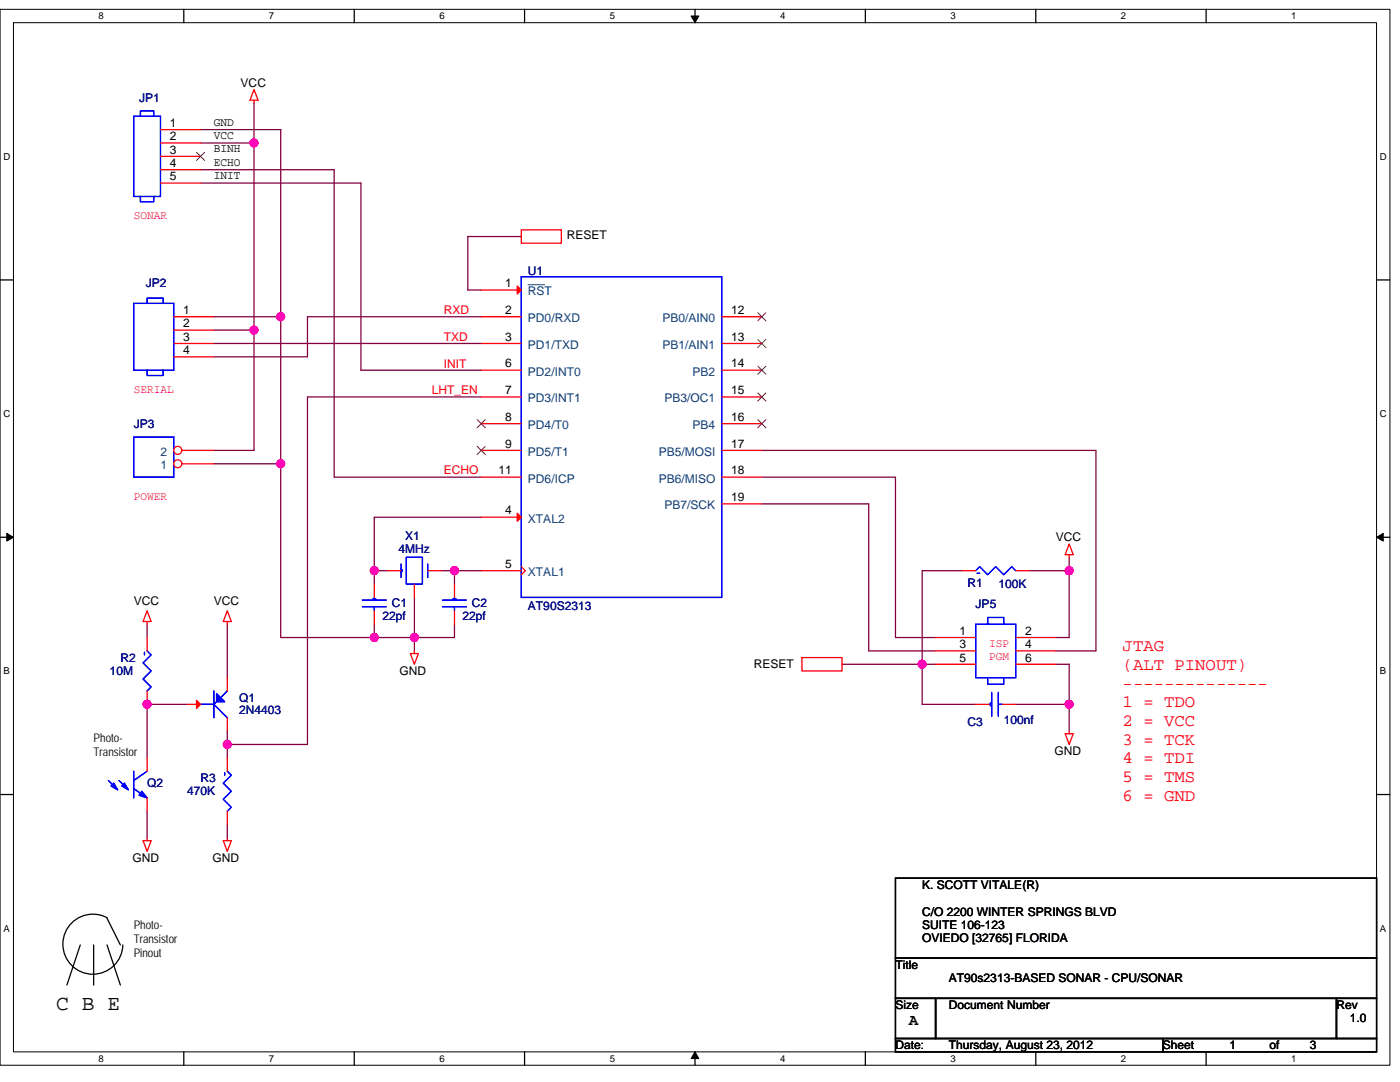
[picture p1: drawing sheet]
<svg xmlns="http://www.w3.org/2000/svg" width="279mm" height="216mm" viewBox="0 0 279 216" stroke-linecap="round" stroke-linejoin="round" font-family="sans-serif">
<path d="M0 1.9h277.4v210.7h-277.4zM2.7 4.5h272v205.4h-272z" fill="none" stroke="#000" stroke-width=".2"/>
<g fill="#fff">
<path d="M19.7 2.1h1.1v2.2h-1.1z"/>
<path d="M19.7 210.2h1.1v2.1h-1.1z"/>
</g>
<path d="M36.7 1.9v2.6M36.7 209.9v2.7" fill="none" stroke="#000" stroke-width=".25"/>
<g fill="#fff">
<path d="M53.7 2.1h1.1v2.2h-1.1z"/>
<path d="M53.7 210.2h1.1v2.1h-1.1z"/>
</g>
<path d="M70.7 1.9v2.6M70.7 209.9v2.7" fill="none" stroke="#000" stroke-width=".25"/>
<g fill="#fff">
<path d="M87.7 2.1h1.1v2.2h-1.1z"/>
<path d="M87.7 210.2h1.1v2.1h-1.1z"/>
</g>
<path d="M104.7 1.9v2.6M104.7 209.9v2.7" fill="none" stroke="#000" stroke-width=".25"/>
<g fill="#fff">
<path d="M121.7 2.1h1.1v2.2h-1.1z"/>
<path d="M121.7 210.2h1.1v2.1h-1.1z"/>
</g>
<path d="M138.7 1.9v2.6M138.7 209.9v2.7" fill="none" stroke="#000" stroke-width=".25"/>
<path d="M137.9 3.2h1.6l-.8 1.3zM138.7 209.9l.8 1.3h-1.6z" fill="#000" stroke="#000" stroke-width=".2"/>
<g fill="#fff">
<path d="M155.7 2.1h1.1v2.2h-1.1z"/>
<path d="M155.7 210.2h1.1v2.1h-1.1z"/>
</g>
<path d="M172.7 1.9v2.6M172.7 209.9v2.7" fill="none" stroke="#000" stroke-width=".25"/>
<g fill="#fff">
<path d="M189.7 2.1h1.1v2.2h-1.1z"/>
<path d="M189.7 210.2h1.1v2.1h-1.1z"/>
</g>
<path d="M206.7 1.9v2.6M206.7 209.9v2.7" fill="none" stroke="#000" stroke-width=".25"/>
<g fill="#fff">
<path d="M223.7 2.1h1.1v2.2h-1.1z"/>
<path d="M223.7 210.2h1.1v2.1h-1.1z"/>
</g>
<path d="M240.7 1.9v2.6M240.7 209.9v2.7" fill="none" stroke="#000" stroke-width=".25"/>
<g fill="#fff">
<path d="M257.7 2.1h1.1v2.2h-1.1z"/>
<path d="M257.7 210.2h1.1v2.1h-1.1z"/>
<path d="M.7 30.2h1.4v2.1h-1.4z"/>
<path d="M275.4 30.2h1.4v2.1h-1.4z"/>
<path d="M.7 81.5h1.4v2.2h-1.4z"/>
<path d="M275.4 81.5h1.4v2.2h-1.4z"/>
</g>
<path d="M0 55.9h2.7M274.7 55.9h2.7" fill="none" stroke="#000" stroke-width=".25"/>
<g fill="#fff">
<path d="M.7 132.9h1.3v2.1h-1.3z"/>
<path d="M275.4 132.9h1.3v2.1h-1.3z"/>
</g>
<path d="M0 107.2h2.7M274.7 107.2h2.7" fill="none" stroke="#000" stroke-width=".25"/>
<path d="M1.4 106.4l1.3 .8-1.3 .8zM274.7 107.2l1.4-.8v1.6z" fill="#000" stroke="#000" stroke-width=".2"/>
<g fill="#fff">
<path d="M.7 184.2h1.3v2.1h-1.3z"/>
<path d="M275.4 184.2h1.3v2.1h-1.3z"/>
</g>
<g fill="none" stroke="#000" stroke-width=".25">
<path d="M0 158.5h2.7M274.7 158.5h2.7M178.7 175.2h96v16h-96zM16 188.6l-2.6 8M18.7 188.6v8M21.4 183.2l2.6 5.4M21.4 188.6l2.6 8M21.4 183.1a6 6 0 0 0-8.5 3.3 6 6 0 0 0 4.5 7.9 6 6 0 0 0 7.1-5.7M178.7 191.2h96v8h-96zM178.7 199.2h8v8h-8zM186.7 199.2h80v8h-80zM266.7 199.2h8v8h-8z"/>
<path d="M178.7 207.2h53.4v2.7h-53.4zM232.1 207.2h42.6v2.7h-42.6z"/>
</g>
<g fill="none" stroke="#800040" stroke-width=".25">
<path d="M40 28.5h10.7M40 36.5h32v37.4h24M40 33.9h26.7v61.3h29.3M40 25.9h16v37.3M50.7 20.5v8M50.7 28.5v37.4M104 47.2h-10.6v10.7h2.6M42.7 63.2h13.3M42.7 65.9h8M42.7 68.5h53.3M50.7 65.9v24h-8M56 63.2v29.3"/>
<path d="M96 79.2h-34.6v69.3h-16v-2.6M96 63.2h-34.6v8h-18.7M42.7 92.5h13.3M56 92.5v34.7h18.7M152 89.9h66.7v40h-8M152 95.2h26.7v32h8M74.7 113.9v2.6M74.7 113.9h2.7M82.7 119.2v8M88 113.9h2.7M90.7 113.9h5.3M90.7 113.9v2.6"/>
<path d="M96 103.2h-21.3v10.7M152 100.5h21.4v29.4h13.3M192 113.9h-8v18.6M205.4 113.9h8M213.4 113.9v13.3h-2.7M213.4 111.2v2.7M29.4 124.5v2.7M45.4 124.5v10.7M74.7 127.2h8M74.7 124.5v2.7M82.7 127.2v2.7M90.7 124.5v2.7h-8"/>
<path d="M168 132.5h16M184 132.5v8h10.7M184 132.5h2.7M210.7 132.5h2.7v8M37.4 140.5h-8v10.7M45.4 148.5v2.7M202.7 140.5h10.7M213.4 140.5v5.4M29.4 161.9v5.3M45.4 164.5v2.7"/>
</g>
<g fill="#f0f" stroke="#f0f" stroke-width=".25">
<circle cx="90.7" cy="113.9" r=".8"/>
<circle cx="82.7" cy="127.2" r=".8"/>
<circle cx="74.7" cy="127.2" r=".8"/>
<circle cx="74.7" cy="113.9" r=".8"/>
<circle cx="56" cy="92.5" r=".8"/>
<circle cx="50.7" cy="65.9" r=".8"/>
<circle cx="213.4" cy="113.9" r=".8"/>
<circle cx="184" cy="132.5" r=".8"/>
<circle cx="56" cy="63.2" r=".8"/>
<circle cx="50.7" cy="28.5" r=".8"/>
<circle cx="213.4" cy="140.5" r=".8"/>
<circle cx="45.3" cy="148.5" r=".8"/>
<circle cx="29.3" cy="140.5" r=".8"/>
</g>
<g fill="none" stroke="#f00" stroke-width=".25">
<path d="M50.7 17.9l.8 2.1h-1.6zM50.7 20v.5M96 57.9h8M104 45.9h8v2.6h-8zM34.7 63.2h8M34.7 65.9h8M34.7 68.5h8M34.7 71.2h8M96 63.2h8M96 68.5h8M96 73.9h8M96 79.2h8"/>
<path d="M144 63.2h8M144 68.5h8M144 73.9h8M144 79.2h8M96 84.5h8M96 89.9h8M96 95.2h8M144 84.5h8M144 89.9h8M144 95.2h8M77.4 113.9h2.6M82.7 116.5v2.7"/>
<path d="M85.4 113.9h2.6M90.7 116.5v2.7M96 103.2h8M96 113.9h8M104 113.1l.8 .8-.8 .8M144 100.5h8M192 113.9h2.7M202.7 113.9h2.7M213.4 108.5l.8 2.2h-1.6zM213.4 110.7v.5M29.4 124v.5M29.4 127.2v2.7"/>
<path d="M29.4 137.9v2.6M29.4 121.9l.8 2.1h-1.6zM45.4 124v.5M45.4 135.2v2.7M45.4 121.9l.8 2.1h-1.6zM81.9 130.4h1.6l-.8 2.1zM82.7 129.9v.5M90.7 121.9v2.6M160 131.2h8v2.7h-8zM29.4 159.2v2.7M29.4 151.2v2.7M37.4 140.5h2.6"/>
<path d="M45.4 143.2v2.7M212.6 146.4h1.6l-.8 2.1zM213.4 145.9v.5M28.6 167.7h1.6l-.8 2.2zM29.4 167.2v.5M44.6 167.7h1.6l-.8 2.2zM45.4 167.2v.5"/>
</g>
<g fill="none" stroke="#00f" stroke-width=".25">
<path d="M104 55.2h40v64h-40zM26.7 60.5h8v13.4h-8zM29.4 60.5v-1h3.2v1M29.4 73.9v1h3.2v-1M26.7 87.2h8v8h-8zM80 113.6l.3 .3-.3 .2M80 112.5v2.7M81.1 111.2h3.2v5.3h-3.2zM85.4 112.5v2.7M88.3 119.7h4.8M90.4 119.7v-.2h.6v.2M90.7 119.2v.5"/>
<path d="M194.7 113.9l.8-.8 1.6 1.6 1.6-1.6 1.6 1.6 1.6-1.6 .8 .8M195 114.4h.5M28.8 130.2v.5M29.4 129.9l.8 .8-1.6 1.6 1.6 1.6-1.6 1.6 1.6 1.6-.8 .8M42.7 137.9v5.3M45.4 137.9l-1.4 1.3M88.3 121.1h4.8M90.7 121.1v.8M21.6 155.7l1.6 1.7M23.7 155.7l1.7 1.7M26.7 157.4l2.7 1.8M26.7 153.9v5.3"/>
<path d="M29.4 153.9l-2.7 1.8M40 140.5h2.7M42.7 140.5l2.7 2.7M43.2 140l-.5 .5"/>
</g>
<g fill="#f00" stroke="#f00" stroke-width=".25">
<path d="M103.2 57.1l.8 .8-.8 .8z"/>
<path d="M103.2 102.4l.8 .8-.8 .8z"/>
<path d="M39.2 139.7l.8 .8-.8 .9z"/>
</g>
<path d="M105.4 56.8h3.3" fill="none" stroke="#004080" stroke-width=".2"/>
<g fill="none" stroke="#804000" stroke-width=".2">
<path d="M151.2 62.4l1.7 1.6M151.2 67.7l1.7 1.7M151.2 73.1l1.7 1.6M151.2 78.4l1.7 1.6M152.8 62.4l-1.6 1.6M152.8 67.7l-1.6 1.7M152.8 73.1l-1.6 1.6M152.8 78.4l-1.6 1.6M95.2 83.7l1.7 1.7M95.2 89.1l1.7 1.6M96.8 83.7l-1.6 1.7M96.8 89.1l-1.6 1.6"/>
<path d="M151.2 83.7l1.7 1.7M152.8 83.7l-1.6 1.7"/>
</g>
<g fill="#00f" stroke="#00f" stroke-width=".25">
<path d="M28.3 157.9l1.1 1.3-1.7-.5z" fill-rule="evenodd"/>
<path d="M22.7 156.3l.8 1.3-1.3-.8z" fill-rule="evenodd"/>
<path d="M24.8 156.3l.8 1.3-1.3-.8z" fill-rule="evenodd"/>
<path d="M28.3 157.9l1.1 1.3-1.7-.5z" fill-rule="evenodd"/>
<path d="M22.7 156.3l.8 1.3-1.3-.8z" fill-rule="evenodd"/>
<path d="M24.8 156.3l.8 1.3-1.3-.8z" fill-rule="evenodd"/>
<path d="M43.2 138.4l1.6 1.6h-1.6z" fill-rule="evenodd"/>
<path d="M43.2 138.4l1.6 1.6h-1.6z" fill-rule="evenodd"/>
</g>
<circle cx="35.5" cy="92.5" r=".8" fill="#fff" stroke="#f00" stroke-width=".25"/>
<path d="M36.3 92.5h6.4" fill="none" stroke="#f00" stroke-width=".25"/>
<circle cx="35.5" cy="89.9" r=".8" fill="#fff" stroke="#f00" stroke-width=".25"/>
<g fill="none" stroke="#f00" stroke-width=".25">
<path d="M32 25.9h8M32 28.5h8M32 31.2h8M32 33.9h8M32 36.5h8M36.3 89.9h6.4M74.7 116.5v2.7M74.7 121.9v2.6M186.7 127.2h8M186.7 129.9h8M186.7 132.5h8M202.7 127.2h8"/>
<path d="M202.7 129.9h8M202.7 132.5h8M45.4 151.2v2.7M194.7 140.5h2.7M200 140.5h2.7M45.4 161.9v2.6"/>
</g>
<g fill="none" stroke="#00f" stroke-width=".25">
<path d="M26.7 23.2h5.3v16h-5.3zM28 23.2v-1.1h2.7v1.1M28 39.2v1.1h2.7v-1.1M72.3 119.7h4.8M74.4 119.7v-.2h.6v.2M74.7 119.2v.5M72.3 121.1h4.8M74.7 121.1v.8M194.7 124.5h8v10.7h-8zM197.1 135.2v1.3h3.2v-1.3h-.3M197.4 124.5h-.3v-1.3h3.2v1.3M197.9 138.2v4.7"/>
<path d="M199.2 138.2v4.7M44.8 154.2v.5M45.4 153.9l.8 .8-1.6 1.6 1.6 1.6-1.6 1.6 1.6 1.6-.8 .8M197.4 140.5h.5M197.9 140.3h-.2v.5h.2M199.2 140.5h.8"/>
</g>
<path d="M39.2 30.4l1.7 1.6M40.8 30.4l-1.6 1.6" fill="none" stroke="#804000" stroke-width=".2"/>
<g fill="#f0f" stroke="#f0f" stroke-width=".25">
<circle cx="90.7" cy="113.9" r=".8"/>
<circle cx="82.7" cy="127.2" r=".8"/>
<circle cx="74.7" cy="127.2" r=".8"/>
<circle cx="74.7" cy="113.9" r=".8"/>
<circle cx="56" cy="92.5" r=".8"/>
<circle cx="50.7" cy="65.9" r=".8"/>
<circle cx="213.4" cy="113.9" r=".8"/>
<circle cx="184" cy="132.5" r=".8"/>
<circle cx="56" cy="63.2" r=".8"/>
<circle cx="50.7" cy="28.5" r=".8"/>
<circle cx="213.4" cy="140.5" r=".8"/>
<circle cx="45.3" cy="148.5" r=".8"/>
<circle cx="29.3" cy="140.5" r=".8"/>
</g>
<text font-size="4.3" x="11.2" y="201.5">C B E</text>
<g font-size="3.5" fill="#f00">
<text x="224" y="130">JTAG</text>
<text x="224" y="133.7">(ALT PINOUT)</text>
<text x="224" y="137.4">--------------</text>
<text x="224" y="141.2">1 = TDO</text>
<text x="224" y="144.9">2 = VCC</text>
<text x="224" y="148.6">3 = TCK</text>
<text x="224" y="152.3">4 = TDI</text>
<text x="224" y="156.1">5 = TMS</text>
<text x="224" y="159.8">6 = GND</text>
</g>
<text font-size="3.2" x="181.4" y="204.6">A</text>
<g font-size="2.4">
<text x="48" y="17.3">VCC</text>
<text x="33.9" y="25.3">1</text>
<text x="33.9" y="28">2</text>
<text x="42.7" y="25.1">GND</text>
<text x="42.7" y="27.7">VCC</text>
<text x="33.9" y="30.6">3</text>
<text x="33.9" y="33.3">4</text>
<text x="33.9" y="36">5</text>
<text x="42.7" y="30.4">BINH</text>
<text x="42.7" y="33.1">ECHO</text>
<text x="42.7" y="35.8">INIT</text>
<text x="113.1" y="47.7">RESET</text>
<text x="100.8" y="57.3">1</text>
<text x="36.6" y="62.7">1</text>
<text x="36.6" y="65.3">2</text>
<text x="100.8" y="62.7">2</text>
<text x="145.9" y="62.7">12</text>
<text x="36.6" y="68">3</text>
<text x="36.6" y="70.7">4</text>
<text x="100.8" y="68">3</text>
<text x="145.9" y="68">13</text>
<text x="100.8" y="73.3">6</text>
<text x="145.9" y="73.3">14</text>
<text x="100.8" y="78.7">7</text>
<text x="100.8" y="84">8</text>
<text x="145.9" y="78.7">15</text>
<text x="145.9" y="84">16</text>
<text x="100.8" y="89.3">9</text>
<text x="145.9" y="89.3">17</text>
<text x="99.5" y="94.7">11</text>
<text x="145.9" y="94.7">18</text>
<text x="145.9" y="100">19</text>
<text x="100.8" y="102.7">4</text>
<text x="100.8" y="113.3">5</text>
<text x="210.7" y="108">VCC</text>
<text x="26.7" y="120.8">VCC</text>
<text x="42.7" y="120.8">VCC</text>
<text x="191.5" y="126.7">1</text>
<text x="191.5" y="129.3">3</text>
<text x="191.5" y="132">5</text>
<text x="204.6" y="126.7">2</text>
<text x="204.6" y="129.3">4</text>
<text x="204.6" y="132">6</text>
<text x="79.8" y="134.7">GND</text>
<text x="150.4" y="133.3">RESET</text>
<text x="18.7" y="148.1">Photo-</text>
<text x="18.7" y="150.9">Transistor</text>
<text x="210.4" y="150.7">GND</text>
<text x="26.4" y="172">GND</text>
<text x="42.4" y="172">GND</text>
<text x="184" y="177.4">K. SCOTT VITALE(R)</text>
<text x="26.7" y="185.4">Photo-</text>
<text x="184" y="182.7">C/O 2200 WINTER SPRINGS BLVD</text>
<text x="184" y="185.4">SUITE 106-123</text>
<text x="26.7" y="188.2">Transistor</text>
<text x="26.7" y="191">Pinout</text>
<text x="184" y="188">OVIEDO [32765] FLORIDA</text>
<text x="178.7" y="193.4">Title</text>
<text x="189.4" y="196">AT90s2313-BASED SONAR - CPU/SONAR</text>
<text x="178.7" y="201.4">Size</text>
<text x="189.4" y="201.4">Document Number</text>
<text x="266.7" y="201.4">Rev</text>
<text x="178.7" y="209.4">Date:</text>
<text x="189.4" y="209.4">Thursday, August 23, 2012</text>
<text x="232" y="209.4">Sheet</text>
<text x="245.4" y="209.4">1</text>
<text x="253.4" y="209.4">of</text>
<text x="261.4" y="209.4">3</text>
<text x="269.4" y="204">1.0</text>
</g>
<g font-size="2.4" fill="#000080">
<text x="27.7" y="20.3">JP1</text>
<text x="29.1" y="57.3">JP2</text>
<text x="105.4" y="54.9">U1</text>
<text x="26.7" y="85.3">JP3</text>
<text x="80.8" y="107.7">X1</text>
<text x="79.5" y="110.4">4MHz</text>
<text x="193.1" y="117.1">R1</text>
<text x="199.2" y="117.3">100K</text>
<text x="76.3" y="123.7">22pf</text>
<text x="78.2" y="121.1">C1</text>
<text x="92.3" y="123.7">22pf</text>
<text x="94.2" y="121.1">C2</text>
<text x="105.4" y="121.6">AT90S2313</text>
<text x="194.7" y="121.3">JP5</text>
<text x="21.9" y="134.7">10M</text>
<text x="24" y="132">R2</text>
<text x="47.8" y="140">Q1</text>
<text x="47.8" y="142.4">2N4403</text>
<text x="193.1" y="144.8">C3</text>
<text x="200.3" y="144.5">100nf</text>
<text x="29.4" y="157.1">Q2</text>
<text x="37.4" y="158.7">470K</text>
<text x="40" y="156">R3</text>
</g>
<g font-size="2.4" fill="#ff0080">
<text x="26.7" y="43.8">SONAR</text>
<text x="26.7" y="78.4">SERIAL</text>
<text x="26.7" y="99.8">POWER</text>
<text x="197.4" y="129.1">ISP</text>
<text x="197.4" y="131.6">PGM</text>
</g>
<g font-size="2.4" fill="#004080">
<text x="105.4" y="58.9">RST</text>
<text x="105.4" y="64.3">PD0/RXD</text>
<text x="132.2" y="64.3">PB0/AIN0</text>
<text x="105.4" y="69.6">PD1/TXD</text>
<text x="132.2" y="69.6">PB1/AIN1</text>
<text x="105.4" y="75">PD2/INT0</text>
<text x="138.2" y="75">PB2</text>
<text x="105.4" y="80.3">PD3/INT1</text>
<text x="132.6" y="80.3">PB3/OC1</text>
<text x="105.4" y="85.6">PD4/T0</text>
<text x="138.2" y="85.6">PB4</text>
<text x="32" y="93.6">1</text>
<text x="32" y="91">2</text>
<text x="105.4" y="91">PD5/T1</text>
<text x="131.5" y="91">PB5/MOSI</text>
<text x="105.4" y="96.3">PD6/ICP</text>
<text x="131.5" y="96.3">PB6/MISO</text>
<text x="132.6" y="101.6">PB7/SCK</text>
<text x="105.4" y="104.3">XTAL2</text>
<text x="105.4" y="115">XTAL1</text>
</g>
<g font-size="2.4" fill="#f00">
<text x="88.6" y="62.7">RXD</text>
<text x="88.6" y="68">TXD</text>
<text x="88.6" y="73.3">INIT</text>
<text x="86.2" y="78.7">LHT_EN</text>
<text x="88.6" y="94.7">ECHO</text>
</g>
<g font-size="1.9">
<text x="19.7" y="3.9">8</text>
<text x="53.7" y="3.9">7</text>
<text x="87.7" y="3.9">6</text>
<text x="121.7" y="3.9">5</text>
<text x="155.7" y="3.9">4</text>
<text x="189.7" y="3.9">3</text>
<text x="223.7" y="3.9">2</text>
<text x="257.7" y="3.9">1</text>
<text x=".7" y="31.9">D</text>
<text x="275.4" y="31.9">D</text>
<text x=".7" y="83.2">C</text>
<text x="275.4" y="83.2">C</text>
<text x=".7" y="134.6">B</text>
<text x="275.4" y="134.6">B</text>
<text x=".7" y="185.9">A</text>
<text x="275.4" y="185.9">A</text>
<text x="19.7" y="211.9">8</text>
<text x="53.7" y="211.9">7</text>
<text x="87.7" y="211.9">6</text>
<text x="121.7" y="211.9">5</text>
<text x="155.7" y="211.9">4</text>
<text x="189.7" y="211.9">3</text>
<text x="223.7" y="211.9">2</text>
<text x="257.7" y="211.9">1</text>
</g>
</svg>
